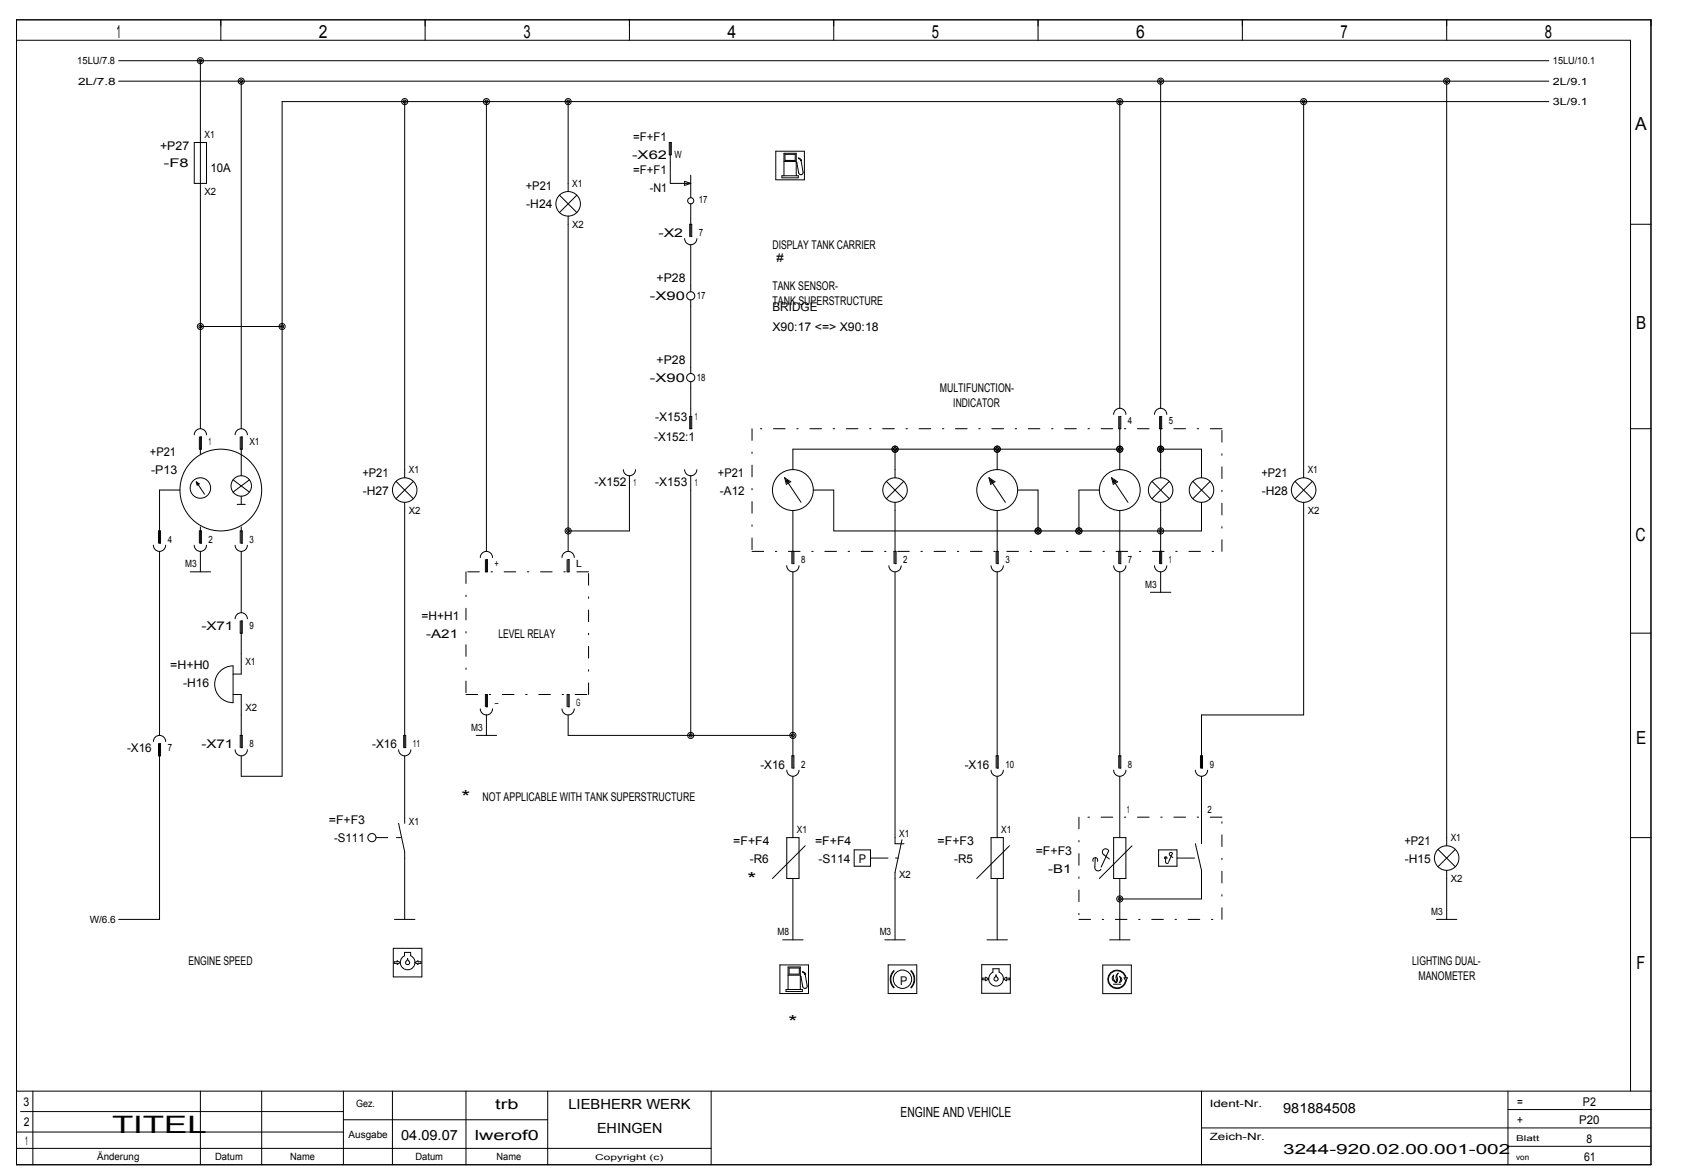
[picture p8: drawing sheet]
<svg xmlns="http://www.w3.org/2000/svg" width="408mm" height="284mm" viewBox="0 0 408 284" stroke-linecap="round" stroke-linejoin="round" font-family="sans-serif">
<g fill="none" stroke="#000" stroke-width=".24">
<path d="M4 4.8h396v277.2h-396zM4 9.8h391.1v254.4M28.8 19.7h346.5M28.8 14.7h346.5M48.5 14.7v89.1M53.5 4.8v5M58.4 19.7v84.1M103 4.8v5M152.5 4.8v5M202 4.8v5M251.5 4.8v5M281.2 19.7v79.2"/>
<path d="M301 4.8v5M350.5 4.8v5M350.5 19.7v185.1M47.1 34.5h2.9v9.9h-2.9zM98.1 24.6v91.1M117.8 24.6v108.9M137.7 24.6v21.8M162.2 34.5h.4v3h-.4zM162.4 34.5v9.9h5M188 36.6h6.9v6.9h-6.9zM189.9 39.1h3M190.2 37.4h2.5v1.4h-2.5z"/>
<path d="M193.5 38.3l.5 .6M193.5 38.3l.4 .2 .3 .4M193.5 38.3h.1M194.1 38.9h-.1M194.1 38.9l.5 2.8v.3l-.4 .3h-.4l-.3-.4-.4-2.5-.2-.1M194.2 38.9h-.1M271.3 24.6v74.3M315.8 24.6v91.1M375.3 24.6h-307v163.4h-9.9v-5M135.6 47.3l4.1 4.1M137.7 52.3v81.2M139.7 47.3l-4.1 4.1"/>
<path d="M165.9 57.8a1.49 1.49 0 0 0 1.4 1.5 1.49 1.49 0 0 0 1.5-1.5M165.9 43.9l1.5 .5-1.5 .5zM167.4 42.4v5.5M167.4 49.4v7.9h.2v-3h-.5v3M167.4 59.3v11.3M189.4 42.6h4v.5h-4zM189.9 42.6v-5.5h3v5.5M395.1 54.3h4.9M48.5 79.1h19.8M167.4 72.6v17.8M167.4 92.4v11.4M43.6 118.7h-4.9v12.8h.2v-2.9h-.5v2.9"/>
<path d="M47.1 105.3a1.49 1.49 0 0 1 1.5-1.5 1.49 1.49 0 0 1 1.4 1.5M47.6 116.7l1.9 2.9M47.6 116.7l.7 .5-.5 .3zM47.8 117v.2l.3-.1-.2-.1M48.3 105.8v3h.5v-3h-.3v4.1M56.5 116.2l3.9 2.9M57 105.3a1.49 1.49 0 0 1 1.5-1.5 1.49 1.49 0 0 1 1.4 1.5M58.2 105.8v3h.5v-3h-.3v4.3M58.4 110.2v5M60.4 116.2l-3.9 2.9M96 116.6l4.1 4.1M100.1 116.6l-4.1 4.1"/>
<path d="M151 113.7a1.48 1.48 0 0 0 1.5 1.5 1.48 1.48 0 0 0 1.5-1.5M152.5 115.2v13.4h-14.8M165.9 113.7a1.49 1.49 0 0 0 1.4 1.5 1.49 1.49 0 0 0 1.5-1.5M167.1 100.8h.5v3h-.5zM167.4 115.2v62.9M190.1 115.7l4 5.9M190.1 115.7l.4 1.6 1-.6M190.1 115.7l1.5 1M190.5 116.3l.1 .5 .5-.2-.4-.3M197 118.7h5v9.9h89.1v-7M214.8 116.6l4.1 4.1M216.8 108.8v6.9"/>
<path d="M218.9 116.6l-4.1 4.1M239.6 115.7l4 5.9M239.6 115.7l.4 1.6 1-.6M239.6 115.7l1.5 1M240 116.3l.1 .5 .5-.2-.4-.3M241.6 108.8v4.9M246.6 118.7h4.9v9.9M266.3 118.7h-4.9v9.9M269.3 115.7l4 5.9M269.3 115.7l.4 1.6 1-.6M269.3 115.7l1.5 1M269.7 116.3l.1 .5 .5-.2-.4-.3"/>
<path d="M269.8 100.3a1.48 1.48 0 0 1 1.5-1.4 1.48 1.48 0 0 1 1.5 1.4M271.1 100.8v3h.4v-3h-.2v12.9M271.3 108.8h-79.2v4.9M279.1 116.6l4.2 4.1M279.7 100.3a1.49 1.49 0 0 1 1.5-1.4 1.49 1.49 0 0 1 1.5 1.4M281 100.8v3h.4v-3h-.2v14.9M281.2 108.8h9.9v6.9M283.3 116.6l-4.2 4.1M289 116.6l4.2 4.1M293.2 116.6l-4.2 4.1M313.8 116.6l4.1 4.1M317.9 116.6l-4.1 4.1"/>
<path d="M395.1 103.8h4.9M37.2 132a1.49 1.49 0 0 0 1.4 1.5 1.49 1.49 0 0 0 1.5-1.5M38.7 133.5v44.6M46.1 138.5h4.9M47.1 132a1.49 1.49 0 0 0 1.5 1.5 1.49 1.49 0 0 0 1.4-1.5M48.5 127.6v3.9h.3v-2.9h-.5v2.9M48.5 133.5v5M57 132a1.49 1.49 0 0 0 1.5 1.5 1.49 1.49 0 0 0 1.4-1.5M57.5 122.1h1.9M58.4 120.1v2M58.4 127.6v3.9h.3v-2.9h-.5v2.9M58.4 133.5v14.9"/>
<path d="M98.1 121.6v59.4h.2v-2.9h-.5v2.9M116.4 135a1.49 1.49 0 0 1 1.4-1.5 1.49 1.49 0 0 1 1.5 1.5M117.6 135.5v3h.5v-3h-.3v3M136.2 135a1.49 1.49 0 0 1 1.4-1.5 1.49 1.49 0 0 1 1.5 1.5M137.4 135.5v3h.5v-3h-.2v3M190.6 137a1.48 1.48 0 0 0 1.5 1.5 1.48 1.48 0 0 0 1.5-1.5M192.1 123.6v12.9h.2v-3h-.4v3M192.1 138.5v47.5h.2v-3h-.4v3M215.4 137a1.48 1.48 0 0 0 1.5 1.5 1.48 1.48 0 0 0 1.4-1.5M216.8 121.6v14.9h.3v-3h-.5v3M216.8 138.5v65.8h2.2M240.1 137a1.48 1.48 0 0 0 1.5 1.5 1.48 1.48 0 0 0 1.5-1.5"/>
<path d="M241.6 123.6v12.9h.2v-3h-.4v3M241.6 138.5v47.5h.2v-3h-.4v3M269.8 137a1.48 1.48 0 0 0 1.5 1.5 1.48 1.48 0 0 0 1.5-1.5M271.3 123.6v12.9h.2v-3h-.4v3M271.3 138.5v47.5h.2v-3h-.4v3M279.7 137a1.49 1.49 0 0 0 1.5 1.5 1.49 1.49 0 0 0 1.5-1.5M281.2 121.6v14.9h.2v-3h-.4v3M281.2 138.5v4.9M315.8 121.6v51.5h-24.7v12.9h.2v-3h-.4v3M57 149.8a1.49 1.49 0 0 1 1.5-1.4 1.49 1.49 0 0 1 1.4 1.4M58.2 150.3v3h.5v-3h-.3v12.9h-1.9M278.7 143.4h5"/>
<path d="M395.1 153.3h4.9M37.2 179.5a1.49 1.49 0 0 1 1.4-1.4 1.49 1.49 0 0 1 1.5 1.4M53.6 162.3a4.4 4.4 0 0 1 2.9-1.1v8.9a4.5 4.5 0 0 1-4.2-2.9 4.5 4.5 0 0 1 1.3-4.9zM56.5 168.2h1.9v12.8h.3v-2.9h-.5v2.9M115.4 178.1h4.9M116.4 171.6a1.49 1.49 0 0 0 1.4 1.5 1.49 1.49 0 0 0 1.5-1.5M117.8 168.2v2.9h.3v-2.9h-.5v2.9M117.8 173.1v5M136.2 171.6a1.49 1.49 0 0 0 1.4 1.5 1.49 1.49 0 0 0 1.5-1.5M137.7 168.2v2.9h.2v-2.9h-.5v2.9M137.7 173.1v5h54.4M38.4 180v3h.5v-3h-.2v42.6h-9.9"/>
<path d="M57 181.5a1.49 1.49 0 0 0 1.5 1.5 1.49 1.49 0 0 0 1.4-1.5M96.6 181.5a1.49 1.49 0 0 0 1.5 1.5 1.49 1.49 0 0 0 1.4-1.5M96.6 199.3l1.5 7v16.3M98.1 183v16.3M190.6 186.5a1.48 1.48 0 0 0 1.5 1.5 1.48 1.48 0 0 0 1.5-1.5M192.1 188v14.8M240.1 186.5a1.48 1.48 0 0 0 1.5 1.5 1.48 1.48 0 0 0 1.5-1.5M241.6 188v14.8M269.8 186.5a1.48 1.48 0 0 0 1.5 1.5 1.48 1.48 0 0 0 1.5-1.5M271.3 188v14.8M289.6 186.5a1.49 1.49 0 0 0 1.5 1.5 1.49 1.49 0 0 0 1.5-1.5M291.1 188v16.3"/>
<path d="M190.6 202.8h3v9.9h-3zM192.1 212.7v14.9M195.1 204.8l-8 7.9M206.9 205.8h4v3.9h-4zM218.5 203.3l-1.7 7.9v16.4M240.1 202.8h3v9.9h-3zM241.6 212.7v14.9M244.6 204.8l-7.9 7.9M264.8 208.5a.59 .59 0 0 1 .6-.8 .59 .59 0 0 1 .5 .8M265.3 209.9a.79 .79 0 0 0 .4 .9 .79 .79 0 0 0 1-.3M265.4 207.7l-.1 2.2M268.6 206.1l-1.8 3.9"/>
<path d="M268.6 206.1a.79 .79 0 0 0-1.2-.4 .79 .79 0 0 0 .1 1.3l1.3 1M269.8 202.8h3v9.9h-3zM271.3 212.7v14.9M274.3 204.8l-8 7.9M280.7 205.8h4.5v3.9h-4.5zM282.2 207.9a.3 .3 0 0 1 .2-.4 .3 .3 0 0 1 .3 .4M282.4 207.5v1.1a.4 .4 0 0 0 .2 .4 .4 .4 0 0 0 .5-.1M283.5 207.1l.6 .5M284 206.7l-.8 1.9M284.1 206.7a.4 .4 0 0 0-.6-.2 .4 .4 0 0 0 0 .6M289.6 204.3l1.5 6.4v7h-19.8M348.4 205.7l4.2 4.1"/>
<path d="M350.5 210.7v11.9M352.6 205.7l-4.2 4.1M395.1 202.8h4.9M95.3 229.6h6.9v6.9h-6.9zM95.5 232.9h.7v-.3l.8 .5-.8 .4v-.2h-.7zM95.6 222.6h4.9M98 230.6h1.5v.8a1.78 1.78 0 0 1 .7 2.7 1.78 1.78 0 0 1-2.8 0 1.78 1.78 0 0 1 .6-2.7zM98.8 232.1v.2a.74 .74 0 0 1 .2 1.2 .53 .53 0 0 1-.7-.3 .53 .53 0 0 1 .3-.7zM100.5 233.1l.8-.5v.3h.7v.4h-.7v.2zM189 233.6h6.9v6.9h-6.9zM189.6 227.6h5M190.4 239.6h4v.5h-4z"/>
<path d="M190.9 239.6v-5.5h3v5.5M190.9 236.1h3M191.2 234.4h2.5v1.5h-2.5zM193.9 236.4h.2l.4 2.5 .3 .4h.4M194.5 235.3l.4 .2 .3 .4h-.2zM195.1 235.9l.5 2.8-.2 .5-.2 .1M214.4 227.6h4.9M215.2 233.6h6.9v6.9h-6.9zM216.6 235a2.97 2.97 0 0 0 0 4.2M216.7 235.1a2.82 2.82 0 0 0 0 4M220.6 235.1a2.82 2.82 0 0 1 0 4M220.8 235a2.97 2.97 0 0 1 0 4.2"/>
<path d="M237.8 233.6h7v6.9h-7zM238.1 236.8h.7v-.2l.7 .4-.7 .5v-.3h-.7zM239.1 227.6h5M240.6 234.5h1.5v.9a1.78 1.78 0 0 1 .6 2.7 1.78 1.78 0 0 1-2.8 0 1.78 1.78 0 0 1 .7-2.7zM241.3 236v.3a.74 .74 0 0 1 .3 1.1 .53 .53 0 0 1-.8-.2 .53 .53 0 0 1 .4-.7zM243.1 237l.7-.4v.2h.8v.4h-.8v.3zM267.2 233.6h6.9v7h-6.9zM268.8 227.6h5M269.8 238.3h1.8M270.2 237.9a1.08 1.08 0 0 1-.3-1.8 1.4 1.4 0 0 0 .3 1.6v.2M270.5 237.9a1.36 1.36 0 0 0 .1-1.6l.3-.7a1.39 1.39 0 0 0-.3 1.9l-.1 .4M271.3 236.4a.78 .78 0 0 1 .5 .7 .78 .78 0 0 1-.6 .8 1.15 1.15 0 0 0 .1-1.5z"/>
<path d="M272.7 236.7a2.08 2.08 0 0 0-3.2-1.3 2.08 2.08 0 0 0 .1 3.5 2.08 2.08 0 0 0 3.1-1.5M272.8 236.7a2.23 2.23 0 0 0-3.4-1.4 2.23 2.23 0 0 0 .1 3.7 2.23 2.23 0 0 0 3.4-1.7M273.1 236.7h-.8l.5 .8 .4-.8M348 222.6h5M4 278h168.3M4 274.1h79.2M4 264.2h396M5 269.1h78.2M8 264.2v17.8M48.5 264.2v17.8M63.4 264.2v17.8M83.2 264.2v17.8"/>
<path d="M83.2 271.1h49.5M95.1 264.2v17.8M112.9 264.2v17.8M132.7 264.2v17.8M172.3 264.2v17.8M291.1 264.2v17.8M291.1 273.1h108.9M365.4 264.2v17.8M365.4 277.5h34.6M365.4 268.6h34.6"/>
<circle cx="48.5" cy="14.7" r=".37"/>
<circle cx="48.5" cy="14.7" r=".74"/>
<circle cx="58.4" cy="19.6" r=".74"/>
<circle cx="58.4" cy="19.7" r=".37"/>
<circle cx="281.2" cy="19.6" r=".74"/>
<circle cx="281.2" cy="19.7" r=".37"/>
<circle cx="350.5" cy="19.6" r=".74"/>
<circle cx="350.5" cy="19.7" r=".37"/>
<circle cx="98" cy="24.6" r=".74"/>
<circle cx="98" cy="24.6" r=".37"/>
<circle cx="117.8" cy="24.6" r=".74"/>
<circle cx="117.8" cy="24.6" r=".37"/>
<circle cx="137.6" cy="24.6" r=".74"/>
<circle cx="137.6" cy="24.6" r=".37"/>
<circle cx="271.3" cy="24.6" r=".74"/>
<circle cx="271.3" cy="24.6" r=".37"/>
<circle cx="315.8" cy="24.6" r=".37"/>
<circle cx="315.8" cy="24.6" r=".74"/>
<circle cx="137.6" cy="49.3" r="2.97"/>
<circle cx="167.3" cy="48.6" r=".74"/>
<circle cx="48.5" cy="79" r=".74"/>
<circle cx="48.5" cy="79.1" r=".37"/>
<circle cx="68.3" cy="79" r=".74"/>
<circle cx="68.3" cy="79.1" r=".37"/>
<circle cx="167.3" cy="71.6" r=".99"/>
<circle cx="167.3" cy="91.4" r=".99"/>
<circle cx="48.5" cy="118.2" r="2.48"/>
<circle cx="53.5" cy="118.6" r="9.9"/>
<circle cx="58.4" cy="117.7" r="2.48"/>
<circle cx="98" cy="118.6" r="2.97"/>
<circle cx="192.1" cy="118.7" r="5"/>
<circle cx="216.8" cy="118.6" r="2.97"/>
<circle cx="216.8" cy="108.7" r=".74"/>
<circle cx="216.8" cy="108.8" r=".37"/>
<circle cx="241.6" cy="118.7" r="5"/>
<circle cx="241.6" cy="108.7" r=".74"/>
<circle cx="241.6" cy="108.8" r=".37"/>
<circle cx="271.3" cy="118.7" r="5"/>
<circle cx="271.3" cy="108.7" r=".74"/>
<circle cx="271.3" cy="108.8" r=".37"/>
<circle cx="281.2" cy="118.6" r="2.97"/>
<circle cx="281.2" cy="108.7" r=".74"/>
<circle cx="281.2" cy="108.8" r=".37"/>
<circle cx="291.1" cy="118.6" r="2.97"/>
<circle cx="315.8" cy="118.6" r="2.97"/>
<circle cx="137.6" cy="128.5" r=".74"/>
<circle cx="137.6" cy="128.6" r=".37"/>
<circle cx="251.5" cy="128.6" r=".37"/>
<circle cx="251.5" cy="128.5" r=".74"/>
<circle cx="261.4" cy="128.6" r=".37"/>
<circle cx="261.4" cy="128.5" r=".74"/>
<circle cx="281.2" cy="128.5" r=".74"/>
<circle cx="281.2" cy="128.6" r=".37"/>
<circle cx="167.3" cy="178.1" r=".37"/>
<circle cx="167.3" cy="178" r=".74"/>
<circle cx="192.1" cy="178" r=".74"/>
<circle cx="192.1" cy="178.1" r=".37"/>
<circle cx="90.1" cy="202.8" r=".99"/>
<circle cx="271.3" cy="217.6" r=".74"/>
<circle cx="271.3" cy="217.7" r=".37"/>
<circle cx="350.5" cy="207.7" r="2.97"/>
<circle cx="218.7" cy="237.1" r="2.23"/>
</g>
<g fill="none" stroke="#000" stroke-width=".24" stroke-dasharray="2.8 2.8 .4 2.8">
<path d="M182.2 103.8v29.7M296.1 103.8h-113.9M112.9 138.5v29.7M142.6 138.5h-29.7M182.2 133.5h113.9M296.1 133.5v-29.7M112.9 168.2h29.7M142.6 168.2v-29.7M261.4 197.9v24.7M296.1 197.9h-34.7M91.1 202.8h5M96.1 202.8h1"/>
<path d="M261.4 222.6h34.7M296.1 222.6v-24.7"/>
</g>
<path d="M210.9 207.8h6.7M285.2 207.8h4.9" fill="none" stroke="#000" stroke-width=".24" stroke-dasharray="4.2 1.8"/>
<text font-size="5.8" x="27.2" y="274.3">TITEL</text>
<g font-size="4.4">
<text x="28.2" y="9.3">1</text>
<text x="77.3" y="9.3">2</text>
<text x="126.8" y="9.3">3</text>
<text x="176.2" y="9.3">4</text>
<text x="225.8" y="9.3">5</text>
<text x="275.2" y="9.3">6</text>
<text x="324.8" y="9.3">7</text>
<text x="374.3" y="9.3">8</text>
<text x="396.2" y="31.6">A</text>
<text x="396.4" y="79.6">B</text>
<text x="396.2" y="131.1">C</text>
<text x="396.4" y="180.1">E</text>
<text x="111.8" y="194.4">*</text>
<text x="181.1" y="214.2">*</text>
<text x="396.5" y="234.5">F</text>
<text x="191" y="248.9">*</text>
</g>
<g font-size="3.4">
<text x="120" y="268.5">trb</text>
<text x="137.7" y="268.5">LIEBHERR WERK</text>
<text x="310.9" y="269.5">981884508</text>
<text x="97.2" y="275.9">04.09.07</text>
<text x="115" y="275.9">lwerof0</text>
<text x="144.6" y="274.4">EHINGEN</text>
<text x="218.2" y="270.4">ENGINE AND VEHICLE</text>
<text x="310.9" y="279.4">3244­920.02.00.001­002</text>
</g>
<g font-size="2.9">
<text x="153.4" y="34.2">=F+F1</text>
<text x="38.8" y="36.2">+P27</text>
<text x="39.7" y="40.5">­F8</text>
<text x="51" y="41.5">10A</text>
<text x="153.2" y="38.6">­X62</text>
<text x="127.4" y="46.1">+P21</text>
<text x="153.4" y="42.2">=F+F1</text>
<text x="157.4" y="46.5">­N1</text>
<text x="127.5" y="50.4">­H24</text>
<text x="159.5" y="57.4">­X2</text>
<text x="187.1" y="60.3">DISPLAY TANK CARRIER</text>
<text x="188.1" y="63.3">#</text>
<text x="159.1" y="68.4">+P28</text>
<text x="187.1" y="70.2">TANK SENSOR-</text>
<text x="157.5" y="72.7">­X90</text>
<text x="187.1" y="75.2">BRIDGE</text>
<text x="187.1" y="73.9">TANK SUPERSTRUCTURE</text>
<text x="187.1" y="80.1">X90:17 &lt;=&gt; X90:18</text>
<text x="159.1" y="88.2">+P28</text>
<text x="157.5" y="92.5">­X90</text>
<text x="227.7" y="95">MULTIFUNCTION-</text>
<text x="158.8" y="101.9">­X153</text>
<text x="231" y="98.6">INDICATOR</text>
<text x="158.5" y="106.9">­X152:1</text>
<text x="36.3" y="110.5">+P21</text>
<text x="36.6" y="114.8">­P13</text>
<text x="87.8" y="115.4">+P21</text>
<text x="87.9" y="119.7">­H27</text>
<text x="144" y="117.8">­X152</text>
<text x="158.8" y="117.8">­X153</text>
<text x="173.9" y="115.4">+P21</text>
<text x="174.4" y="119.7">­A12</text>
<text x="305.6" y="115.4">+P21</text>
<text x="305.7" y="119.7">­H28</text>
<text x="48.8" y="152.4">­X71</text>
<text x="102.1" y="150.1">=H+H1</text>
<text x="103.2" y="154.4">­A21</text>
<text x="120.8" y="154.4">LEVEL RELAY</text>
<text x="41.2" y="161.9">=H+H0</text>
<text x="44.3" y="166.3">­H16</text>
<text x="30.8" y="182.1">­X16</text>
<text x="48.8" y="181.1">­X71</text>
<text x="90.2" y="181.1">­X16</text>
<text x="184.2" y="186.1">­X16</text>
<text x="233.7" y="186.1">­X16</text>
<text x="116.9" y="194">NOT APPLICABLE WITH TANK SUPERSTRUCTURE</text>
<text x="79.7" y="199.6">=F+F3</text>
<text x="81" y="203.9">­S111</text>
<text x="177.7" y="204.5">=F+F4</text>
<text x="181.7" y="208.8">­R6</text>
<text x="197.5" y="204.5">=F+F4</text>
<text x="198.3" y="208.8">­S114</text>
<text x="208.1" y="208.8">P</text>
<text x="227.2" y="204.5">=F+F3</text>
<text x="231.2" y="208.8">­R5</text>
<text x="250.9" y="207">=F+F3</text>
<text x="340.2" y="204.5">+P21</text>
<text x="340.3" y="208.8">­H15</text>
<text x="254" y="211.3">­B1</text>
<text x="45.7" y="233.6">ENGINE SPEED</text>
<text x="342.2" y="233.6">LIGHTING DUAL-</text>
<text x="218.1" y="238.4">P</text>
<text x="343.7" y="237.2">MANOMETER</text>
<text x="5.7" y="267.8">3</text>
<text x="367.6" y="267.8">=</text>
<text x="383.5" y="267.8">P2</text>
<text x="5.8" y="272.7">2</text>
<text x="367.6" y="272.2">+</text>
<text x="382.6" y="272.2">P20</text>
<text x="6.1" y="277.2">1</text>
<text x="383.8" y="281.1">61</text>
<text x="384.4" y="276.7">8</text>
</g>
<g font-size="2.4">
<text x="18.7" y="15.6">15LU/7.8</text>
<text x="376.2" y="15.6">15LU/10.1</text>
<text x="18.9" y="20.5">2L/7.8</text>
<text x="376.2" y="20.5">2L/9.1</text>
<text x="376.2" y="25.5">3L/9.1</text>
<text x="49.5" y="33.4">X1</text>
<text x="163.4" y="38.3">W</text>
<text x="49.5" y="47.3">X2</text>
<text x="138.6" y="45.3">X1</text>
<text x="169.3" y="49.2">17</text>
<text x="138.6" y="55.2">X2</text>
<text x="169.3" y="57.2">7</text>
<text x="168.8" y="72.5">17</text>
<text x="168.8" y="92.3">18</text>
<text x="168.3" y="101.7">1</text>
<text x="50.5" y="107.6">1</text>
<text x="60.4" y="107.6">X1</text>
<text x="273.3" y="102.7">4</text>
<text x="283.2" y="102.7">5</text>
<text x="99" y="114.6">X1</text>
<text x="153.5" y="117.5">1</text>
<text x="168.3" y="117.5">1</text>
<text x="316.8" y="114.6">X1</text>
<text x="99" y="124.5">X2</text>
<text x="316.8" y="124.5">X2</text>
<text x="40.6" y="131.4">4</text>
<text x="50.5" y="131.4">2</text>
<text x="60.4" y="131.4">3</text>
<text x="44.8" y="137.3">M3</text>
<text x="119.8" y="137.3">+</text>
<text x="139.6" y="137.3">L</text>
<text x="194.1" y="136.4">8</text>
<text x="218.8" y="136.4">2</text>
<text x="243.6" y="136.4">3</text>
<text x="273.3" y="136.4">7</text>
<text x="283.2" y="136.4">1</text>
<text x="277.5" y="142.3">M3</text>
<text x="60.4" y="152.2">9</text>
<text x="59.4" y="161">X1</text>
<text x="59.4" y="172.1">X2</text>
<text x="119.8" y="171">­</text>
<text x="139.6" y="171">G</text>
<text x="114.1" y="176.9">M3</text>
<text x="40.6" y="181.9">7</text>
<text x="60.4" y="180.9">8</text>
<text x="100" y="180.9">11</text>
<text x="194.1" y="185.9">2</text>
<text x="243.6" y="185.9">10</text>
<text x="273.3" y="185.9">8</text>
<text x="293.1" y="185.9">9</text>
<text x="273" y="196.7">1</text>
<text x="292.5" y="196.7">2</text>
<text x="99" y="199.7">X1</text>
<text x="193.1" y="201.8">X1</text>
<text x="217.8" y="202.8">X1</text>
<text x="242.6" y="201.8">X1</text>
<text x="351.5" y="203.7">X1</text>
<text x="217.8" y="212.6">X2</text>
<text x="351.5" y="213.6">X2</text>
<text x="346.8" y="221.5">M3</text>
<text x="21.7" y="223.5">W/6.6</text>
<text x="188.4" y="226.4">M8</text>
<text x="213.1" y="226.4">M3</text>
<text x="86.3" y="268">Gez.</text>
<text x="293.1" y="268">Ident­Nr.</text>
<text x="84.4" y="275.5">Ausgabe</text>
<text x="293.1" y="275.9">Zeich­Nr.</text>
<text x="23.5" y="280.9">Änderung</text>
<text x="52.1" y="280.9">Datum</text>
<text x="70.3" y="280.9">Name</text>
<text x="100.6" y="280.9">Datum</text>
<text x="120.3" y="280.9">Name</text>
</g>
<g font-size="1.9">
<text x="144.2" y="280.8">Copyright (c)</text>
<text x="367.3" y="280.8">von</text>
<text x="367.3" y="276.4">Blatt</text>
</g>
</svg>
